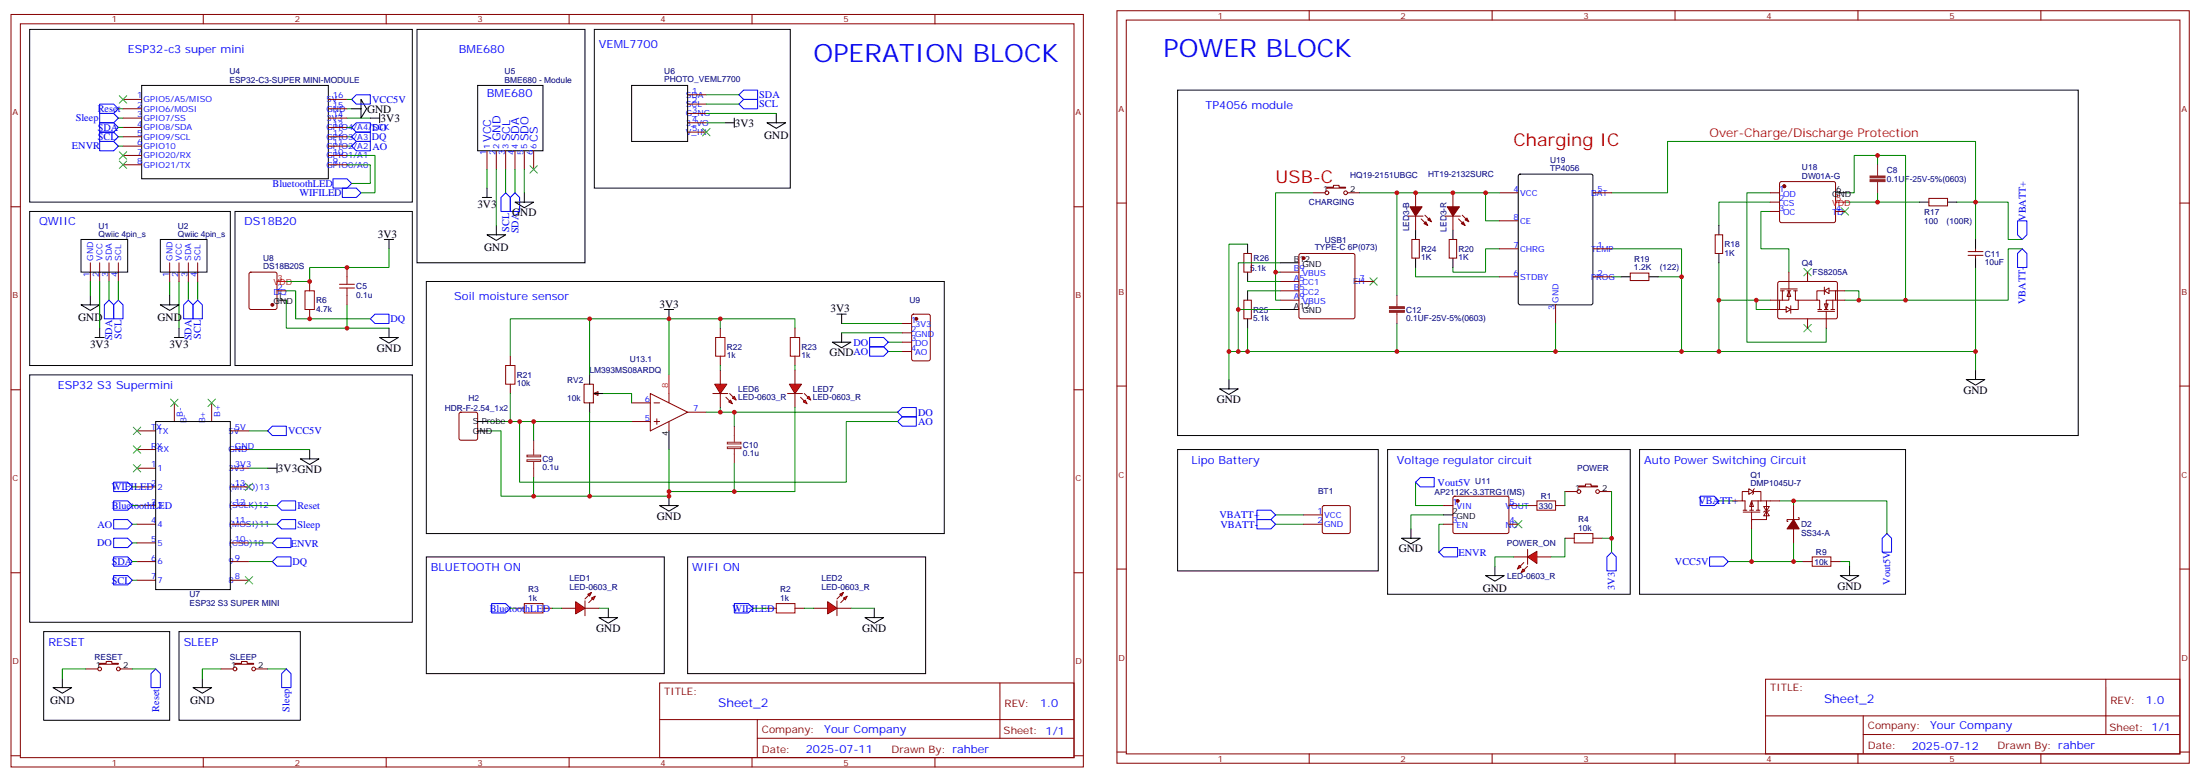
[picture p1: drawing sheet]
<svg xmlns="http://www.w3.org/2000/svg" width="832mm" height="294mm" viewBox="0 0 832 294" stroke-linecap="round" stroke-linejoin="round" font-family="sans-serif">
<g fill="none" stroke="#870000" stroke-width=".38">
<path d="M4.2 5.5h405.3v284.3h-405.3zM7.7 9h398.3v277.3h-398.3zM76.8 5.5v3.5M146 5.5v3.5M215.1 5.5v3.5M284.3 5.5v3.5M353.4 5.5v3.5M422.2 4.1h405.3v284.3h-405.3zM425.7 7.6h398.3v277.3h-398.3zM494.9 4.1v3.5M564 4.1v3.5M633.2 4.1v3.5"/>
<path d="M702.3 4.1v3.5M771.5 4.1v3.5M46.5 37.6h7.1M124.1 37.6h7.1M259.9 35.8h7.1M259.9 39.3h7.1M46.5 41.1h7.1M46.5 44.6h7.1M46.5 48.2h7.1M46.5 51.7h7.1M46.5 55.2h7.1M46.5 58.7h7.1"/>
<path d="M124.1 41.1h7.1M124.1 44.6h7.1M124.1 48.2h7.1M124.1 51.7h7.1M124.1 55.2h7.1M124.1 58.7h7.1M184.1 57v7M187.6 57v7M191.1 57v7M194.7 57v7M198.2 57v7M201.7 57v7"/>
<path d="M259.9 42.9h7.1M259.9 46.4h7.1M259.9 49.9h7.1M4.2 78.1h3.5M46.5 62.3h7.1M124.1 62.3h7.1M406 78.1h3.5M422.2 76.7h3.5M824 76.7h3.5M94.4 103l.4-.2h9.2l.5 .2 .2 .5v12.7l-.2 .5-.5 .2h-9.2l-.5-.2-.2-.5v-12.7zM104.7 109.9h3.5M117.1 106.4v3.5"/>
<path d="M117.1 116.9v3.6M131.2 101.1v3.5M131.2 111.7v3.5M192.9 134.6v3.5M4.2 147.3h3.5M192.9 145.2v3.5M238.8 152.2h7M238.8 159.3h7M245.8 148.7l14.1 7.1-14.1 7zM247.2 152.2h2.1M247.2 159.3h2.1M248.3 158.2v2.1"/>
<path d="M252.9 148.7v3.5M252.9 159.3v3.5M259.9 155.8h7.1M406 147.3h3.5M422.2 145.9h3.5M824 145.9h3.5M492.8 194.6h7M492.8 198.1h7M500 191.2l.5-.2h9.2l.5 .2 .2 .5v9.2l-.2 .5-.5 .2h-9.2l-.5-.2-.2-.5v-9.2zM4.2 216.4h3.5M406 216.4h3.5M422.2 215h3.5"/>
<path d="M824 215h3.5M249.3 258.1h156.7v28.2h-156.7zM378 258.1v20.9M667.4 256.6h156.6v28.3h-156.6zM796 256.7v20.8M249.4 271.9h156.4M286.3 279h119.5M286.3 271.9v14.1M667.4 270.5h156.5M704.3 277.5h119.6M704.3 270.5v14.1M4.2 285.6h3.5"/>
<path d="M76.8 286.3v3.5M146 286.3v3.5M215.1 286.3v3.5M284.3 286.3v3.5M353.4 286.3v3.5M406 285.6h3.5M422.2 284.2h3.5M494.9 284.9v3.5M564 284.9v3.5M633.2 284.9v3.5M702.3 284.9v3.5M771.5 284.9v3.5"/>
<path d="M824 284.2h3.5"/>
</g>
<g fill="none" stroke="#008700" stroke-width=".38">
<path d="M267 35.8h12.3M267 39.3h12.3M44.7 51.7h1.8M44.7 48.2h1.8M131.2 51.7h1.7M131.2 55.2h1.7M131.2 41.1h1.7M131.2 44.6h8.8M267 42.9h26.4M267 46.4h7M184.1 64v7.1M187.6 64v21.2"/>
<path d="M191.1 64v8.8M194.7 64v8.8M147 94v7.1h-29.9v5.3h-8.9M108.2 113.4v10.6h38.8M108.2 109.9h3.6v10.6h28.2M131.2 115.2v8.8M192.9 134.6v-14.1h60v21.1M184.1 159.3h54.7M192.9 148.7v10.6M201.7 159.3v7M184.1 162.8h5.3v24.7h63.5v-17.6M201.7 180.4v7.1"/>
<path d="M482.2 198.1h10.6M482.2 194.6h10.6"/>
</g>
<path d="M132.9 37.6l1.8-1.8h5.3v3.5h-5.3zM279.3 35.8l1.8-1.8h5.3v3.6h-5.3zM279.3 39.3l1.8-1.7h5.3v3.5h-5.3zM37.7 46.4h5.3l1.7 1.8-1.7 1.7h-5.3zM37.7 49.9h5.3l1.7 1.8-1.7 1.7h-5.3zM132.9 51.7l1.8-1.8h5.3v3.5h-5.3zM132.9 55.2l1.8-1.8h5.3v3.6h-5.3zM191.1 72.8l1.8 1.8v5.3h-3.5v-5.3zM194.7 72.8l1.7 1.8v5.3h-3.5v-5.3zM140 120.5l1.7-1.8h5.3v3.5h-5.3zM475.1 196.3h5.3l1.8 1.8-1.8 1.7h-5.3zM475.1 192.8h5.3l1.8 1.8-1.8 1.7h-5.3z" fill="none" stroke="#00f" stroke-width=".38"/>
<g fill="none" stroke="#000" stroke-width=".38">
<path d="M11.2 11.1h144.7v65.3h-144.7zM157.6 11.1h63.5v88.2h-63.5zM224.6 11.1h74.1v60h-74.1zM53.6 32.3h70.5v35.3h-70.5zM136.5 37.6l2.1 3.5-2.1 3.5zM180.6 32.3h24.6v24.7h-24.6zM238.8 32.3h21.1v21.1h-21.1zM132.9 41.1h3.6M140 44.6h3.5M143.5 42.9v3.5M274 46.4h3.6M277.6 44.6v3.6"/>
<path d="M289.9 46.4h7.1l-3.6 2.1zM293.4 42.9v3.5M88.8 79.9h67.1v58.2h-67.1zM182.3 74.6h3.5M184.1 71.1v3.5M145.3 90.5h3.5M147 90.5v3.5M184.1 88.7h7l-3.5 2.1zM187.6 85.2v3.5M104.7 113.4h3.5M161.1 106.4h195.8v95.2h-195.8zM251.1 116.9h3.5"/>
<path d="M252.9 116.9v3.6M143.5 127.5h7.1l-3.6 2.1zM147 124v3.5M252.9 162.8v7.1M445.1 169.9h75.9v45.8h-75.9zM249.3 191h7.1l-3.5 2.1zM252.9 187.5v3.5"/>
</g>
<path d="M265.6 48.5l2.8 2.8M268.4 48.5l-2.8 2.8M200.3 62.6l2.8 2.8M203.1 62.6l-2.8 2.8" fill="none" stroke="#3c3" stroke-width=".38"/>
<circle cx="102.9" cy="115.2" r=".53" fill="#870000" stroke="#870000" stroke-width=".38"/>
<path d="M104.7 106.4h3.5M252.9 141.6v7.1" fill="none" stroke="#f00" stroke-width=".38"/>
<path d="M115.3 109.9h3.5v7h-3.5zM128.3 107.4h5.7M128.3 108.8h5.7M131.2 104.6v2.8M131.2 108.8v2.9M191.1 138.1h3.6v7.1h-3.6z" fill="none" stroke="#a10000" stroke-width=".38"/>
<path d="M199.2 173.7h5.2v.7h-5.2zM199.2 172h5.2v.6h-5.2zM201.7 166.3v5.7M201.7 174.4v6" fill="none" stroke="#8c2424" stroke-width=".38"/>
<path d="M224.3 148.7l1.8-.7v1.4z" fill="#f0f0f0" stroke="#870000" stroke-width=".38"/>
<path d="M272.3 124v3.5M272.3 134.6v3.5M220.8 145.2h3.5v7h-3.5zM225 148.7h1.8" fill="none" stroke="#870000" stroke-width=".38"/>
<path d="M222.9 141.6v3.6M222.9 152.2v3.6M224.6 148.7h3.6" fill="none" stroke="#000" stroke-width=".38"/>
<path d="M222.9 120.5v21.1M252.9 120.5h19.4v3.5M222.9 155.8v31.7M228.2 148.7h10.6v3.5" fill="none" stroke="#008700" stroke-width=".38"/>
<path d="M270.5 127.5h3.5v7.1h-3.5z" fill="none" stroke="#a10000" stroke-width=".38"/>
<g fill="#f00" stroke="#870000" stroke-width=".38">
<path d="M270.2 145.2h4.5l-2.4 3.5z"/>
<path d="M269.5 148.7h5.6z"/>
</g>
<g fill="#870000" stroke="#870000" stroke-width=".38">
<path d="M275.8 148.7l1.4 1.4z"/>
<path d="M274.4 150.1l1.4 1.4z"/>
</g>
<g fill="#f00" stroke="#870000" stroke-width=".38">
<path d="M276.9 150.5l.7-.7 .7 1.4z"/>
<path d="M275.4 151.9l.8-.7 .7 1.4z"/>
</g>
<path d="M272.3 139.9v5.3M272.3 148.7v5.3" fill="none" stroke="#870000" stroke-width=".38"/>
<g fill="#f00" stroke="#870000" stroke-width=".38">
<path d="M298.4 145.2h4.6l-2.5 3.5z"/>
<path d="M297.7 148.7h5.6z"/>
</g>
<g fill="#870000" stroke="#870000" stroke-width=".38">
<path d="M304 148.7l1.4 1.4z"/>
<path d="M302.6 150.1l1.4 1.4z"/>
</g>
<g fill="#f00" stroke="#870000" stroke-width=".38">
<path d="M305.1 150.5l.7-.7 .7 1.4z"/>
<path d="M303.7 151.9l.7-.7 .7 1.4z"/>
</g>
<g fill="none" stroke="#870000" stroke-width=".38">
<path d="M344.8 118.9l.5-.2h5.6l.7 .4v16.5l-.4 .7h-5.9l-.7-.4v-16.5zM300.5 124v3.5M300.5 134.6v3.5M300.5 139.9v5.3M341.1 122.2h3.5M341.1 125.8h3.5M341.1 129.3h3.5M341.1 132.8h3.5M300.5 148.7v5.3M545.7 191h3.5M545.7 198.1h3.5M549.4 187.7l.5-.2 20 .1 .5 .6-.1 13-.6 .4-20.1-.1-.4-.6v-12.7z"/>
<path d="M570.4 191h3.5M570.4 198.1h3.5M678 191v5.3M678 199.8v5.3M679.7 195.6h.4v.7h-4.6v.7h.4M681.5 212.2h3.5M692.1 212.2h3.5"/>
</g>
<path d="M298.7 127.5h3.6v7.1h-3.6zM685 210.4h7.1v3.6h-7.1z" fill="none" stroke="#a10000" stroke-width=".38"/>
<g fill="none" stroke="#008700" stroke-width=".38">
<path d="M44.7 55.2h1.8M272.3 120.5h28.2v3.5M272.3 138.1v1.8M300.5 138.1v1.8M318.1 122.2h23M318.1 125.8h23M335.8 129.3h5.3M335.8 132.8h5.3M196.4 159.3v22.9h123.5v-22.9h19.4M267 155.8h10.6v5.2M272.3 154v1.8M277.6 155.8h61.7"/>
<path d="M300.5 154v31.7h-22.9M277.6 175.2v10.5h-24.7M535.1 182.2v8.8h10.6M545.7 198.1h-1.8v10.6M545.7 194.6h-12.4v5.2M649.7 189.3h5.3M662.1 199.8v12.4h15.9M672.7 189.3h5.3v1.7M653.3 212.2h8.8M678 205.1v7.1h3.5M695.6 212.2h3.5v1.8"/>
</g>
<path d="M274.9 167.1h5.2v.6h-5.2zM274.9 168.9h5.2v.6h-5.2zM277.6 161v6M277.6 169.5v5.7" fill="none" stroke="#8c2424" stroke-width=".38"/>
<path d="M37.7 53.4h5.3l1.7 1.8-1.7 1.8h-5.3zM328.7 127.5h5.3l1.8 1.8-1.8 1.8h-5.3zM328.7 131.1h5.3l1.8 1.7-1.8 1.8h-5.3zM339.3 155.8l1.8-1.8h5.3v3.5h-5.3zM339.3 159.3l1.8-1.8h5.3v3.5h-5.3zM535.1 182.2l1.8-1.8h5.2v3.6h-5.2zM642.7 187.5h5.3l1.7 1.8-1.7 1.7h-5.3zM543.9 208.7l1.8-1.8h5.3v3.5h-5.3zM609.2 208.7l1.7 1.7v5.3h-3.5v-5.3zM646.2 210.4h5.3l1.8 1.8-1.8 1.8h-5.3zM713.2 201.6l1.8 1.8v5.3h-3.5v-5.3z" fill="none" stroke="#00f" stroke-width=".38"/>
<path d="M316.4 118.7h3.5M318.1 118.7v3.5M314.6 129.3h7.1l-3.6 2.1zM318.1 125.8v3.5M524.5 169.9h91.7v54.6h-91.7zM619.8 169.9h100.5v54.6h-100.5zM533.3 199.8v3.6M545.7 194.6h3.5M529.8 203.4h7.1l-3.6 2.1zM695.6 217.5h7.1l-3.6 2.1zM699.1 214v3.5" fill="none" stroke="#000" stroke-width=".38"/>
<g fill="#870000" stroke="#870000" stroke-width=".38">
<path d="M678 196.3l2.1 3.5h-4.6z"/>
<circle cx="346.4" cy="120.5" r=".53"/>
<circle cx="551" cy="189.3" r=".53"/>
</g>
<path d="M572.5 196.7l2.8 2.8M575.3 196.7l-2.8 2.8" fill="none" stroke="#3c3" stroke-width=".38"/>
<path d="M662.1 189.3l.7 2.1h-1.4z" fill="#fff" stroke="#870000" stroke-width=".38"/>
<g fill="none" stroke="#870000" stroke-width=".38">
<path d="M729.1 75h7.1v2.8h-7.1zM648.3 88.7h2.9v7.1h-2.9zM743.9 96.5h5.7M743.9 95.1h5.7M746.8 94v1.1M746.8 96.5v1M693.8 109.9h3.6M65.9 152.2v7.1M80 152.2v7.1M173.7 156l.5-.2h5.6l.7 .4 .1 9.4-.5 .7h-5.9l-.6-.4-.1-9.4zM51.8 169.9h7M51.8 162.8h7"/>
<path d="M51.8 176.9h7M87.1 169.9h7M87.1 162.8h7M87.1 176.9h7M51.8 184h7M51.8 191h7M51.8 198.1h7M87.1 184h7M87.1 191h7M87.1 198.1h7M655 189.3h3.6M658.9 193.5h6.4"/>
<path d="M658.9 192.8h1.4M661 184.7l1.8 1-1.8 1.1zM661 185.7h-2.4v3.6h1v3.5M661.4 192.8h1.4M662.1 193.5v6.3M662.8 185.7h2.8v3.6M663.2 184.7l-.4 .3v1.4l-.4 .4M663.9 192.8h1.4M664.6 189.3v3.5M665.6 189.3h-3.5v3.5M665.6 189.3h7.1M666.7 191.4h2.1l-1.1 1.7z"/>
<path d="M667.7 193.1l1.1 1.8h-2.1zM667.7 189.3v7h-5.6M668.8 192.8l-.4 .3h-1.4l-.3 .4M51.8 205.1h7M51.8 212.2h7M51.8 219.3h7M87.1 205.1h7M87.1 212.2h7M87.1 219.3h7"/>
</g>
<g fill="none" stroke="#3c3" stroke-width=".38">
<path d="M45.1 57.3l2.8 2.8M47.9 57.3l-2.8 2.8M45.1 60.9l2.8 2.8M47.9 60.9l-2.8 2.8M696 78.5l2.8 2.8M698.8 78.5l-2.8 2.8M681.8 101.4l2.9 2.8M684.7 101.4l-2.9 2.8M681.8 122.6l2.9 2.8M684.7 122.6l-2.9 2.8M64.5 150.8l2.8 2.8M67.3 150.8l-2.8 2.8"/>
<path d="M78.6 150.8l2.8 2.8M81.4 150.8l-2.8 2.8M50.4 175.5l2.8 2.8M50.4 161.4l2.8 2.8M50.4 168.5l2.8 2.8M53.2 175.5l-2.8 2.8M53.2 161.4l-2.8 2.8M53.2 168.5l-2.8 2.8M92.7 182.6l2.8 2.8M95.5 182.6l-2.8 2.8M92.7 217.8l2.8 2.9M95.5 217.8l-2.8 2.9"/>
</g>
<path d="M132.9 48.2l1.8-1.8h5.3v3.5h-5.3zM762.6 95.8l1.8-1.8 1.8 1.8v5.3h-3.6zM762.6 83.4h3.6v5.3l-1.8 1.8-1.8-1.8zM101.2 162.8l1.7-1.8h5.3v3.6h-5.3zM43 196.3h5.3l1.7 1.8-1.7 1.7h-5.3zM43 210.4h5.3l1.7 1.8-1.7 1.8h-5.3zM43 217.5h5.3l1.7 1.8-1.7 1.7h-5.3zM43 203.4h5.3l1.7 1.7-1.7 1.8h-5.3zM102.9 212.2l1.8-1.8h5.3v3.6h-5.3zM102.9 205.1l1.8-1.7h5.3v3.5h-5.3z" fill="none" stroke="#00f" stroke-width=".38"/>
<g fill="none" stroke="#008700" stroke-width=".38">
<path d="M131.2 48.2h1.7M709.7 58.7v3.6M198.2 64v8.8M609.2 72.8h21.1v-19.4h116.5v37.1M669.1 72.8h-8.8v56.5h30v-5.3M669.1 79.9h-3.5v14.1h10.6v8.8M669.1 76.4h-19.4v8.8M697.4 72.8h3.5v-14.1h19.4v54.7M697.4 76.4h28.2M709.7 72.8v3.6M739.7 76.4h19.4v14.1h5.3M471.6 92.3h-7.1v51.1"/>
<path d="M609.2 94h26.4v38.8h14.1v-33.5M764.4 94h-5.3v19.4h-61.7M649.7 113.4h19.4M663.9 113.4v3.5h5.2M697.4 109.9h5.3v3.5M746.8 101.1v31.7M464.5 132.8h123.5M649.7 132.8h97.1v7.1M94.1 162.8h7.1M94.1 176.9h7.1M94.1 169.9h23M50 198.1h1.8"/>
<path d="M50 212.2h1.8M50 219.3h1.8M50 205.1h1.8M94.1 212.2h8.8M94.1 205.1h8.8"/>
</g>
<g fill="none" stroke="#000" stroke-width=".38">
<path d="M445.1 34h340.5v130.6h-340.5zM194.7 76.4h7l-3.5 2.1zM198.2 72.8v3.6M725.6 76.4h3.5M736.2 76.4h3.5M649.7 85.2v3.5M649.7 95.8v3.5M746.8 90.5v3.5M746.8 97.5v3.6M746.8 139.9v3.5M11.2 141.6h144.7v93.5h-144.7zM58.8 159.3h28.3v63.5h-28.3z"/>
<path d="M180.6 159.3h3.5M461 146.9h7.1l-3.6 2.1zM464.5 143.4v3.5M743.2 143.4h7.1l-3.5 2.1zM101.2 176.9h3.5M104.7 175.2v3.5M113.5 173.4h7.1l-3.5 2.1zM117.1 169.9v3.5M180.6 162.8h3.5"/>
</g>
<path d="M709.7 62.3v4.2M709.7 68.6v4.2" fill="none" stroke="#8c2424" stroke-width=".38"/>
<g fill="#8c2424" stroke="#8c2424" stroke-width=".38">
<path d="M706.9 67.9h5.6v.7h-5.6z"/>
<path d="M706.9 66.5h5.6v.7h-5.6z"/>
</g>
<g fill="#fff" stroke="#870000" stroke-width=".38">
<path d="M689.6 114.8h1.4l-.7 2.1z"/>
<path d="M689.6 109.9l1.8-1.1v2.1z"/>
</g>
<path d="M687.1 117.7h6.4M687.1 116.9h1.5M689.6 109.9h-2.8v3.5h1v3.5M689.6 108.5v2.8M689.6 116.9h1.4M690.3 117.7v6.3M691.4 109.9h2.4v3.5h-3.5v3.5M692.1 116.9h1.4M692.8 113.4v3.5M693.8 113.4h3.6M683.3 120.5v3.5" fill="none" stroke="#870000" stroke-width=".38"/>
<g fill="#fff" stroke="#870000" stroke-width=".38">
<path d="M676.2 109.9l.7 2.1h-1.4z"/>
<path d="M675.1 115.9l1.8 1-1.8 1.1z"/>
</g>
<g fill="none" stroke="#870000" stroke-width=".38">
<path d="M535.1 72.8v5.3M549.2 72.8v5.3M566.8 72.8h7.1M602.1 72.8h7.1M669.1 72.8h3.6M669.1 76.4h3.6M669.1 79.9h3.6M672.9 68.8l.5-.2h19.7l.5 .2 .2 .5v14.4l-.7 .4h-20l-.4-.7v-14.1zM693.8 79.9h3.6M34.1 99.3v7.1M37.7 99.3v7.1M41.2 99.3v7.1"/>
<path d="M44.7 99.3v7.1M470.2 95.8h2.8v7h-2.8zM491.2 96l.5-.2h19.8l.5 .2 .2 .5v23.3l-.3 .5-.4 .2h-19.8l-.5-.3-.2-.4v-23.3zM532.3 81.7h5.6M533.7 90.5h2.8v7h-2.8zM535.1 81.7v5.3M537.2 82.7l2.5 2.5M538.6 81.3l2.5 2.5M546.4 81.7h5.6M547.8 90.5h2.8v7h-2.8zM549.2 81.7v5.3M551.3 82.7l2.5 2.5"/>
<path d="M552.7 81.3l2.5 2.5M566.8 94h7.1M566.8 83.4h7.1M602.1 94h7.1M470.2 113.4h2.8v7.1h-2.8zM483.9 109.9h7.1M483.9 113.4h7.1M483.9 106.4h7.1M483.9 102.8h7.1M512.2 106.4h7M566.8 104.6h7.1M588 115.2v7"/>
<path d="M602.1 104.6h7.1M616.2 103.2h7.1v2.8h-7.1zM669.1 113.4h3.6M669.1 116.9h3.6M672.2 106.6l.5-.2h21.4l.4 .7v12.9l-.7 .5-21.4-.1-.4-.6v-12.7zM673 109.2h6.4M673 109.9h1.4M673.7 109.9v3.5M675.5 109.9h1.4M676.2 109.9v3.5h-3.5v3.5h2.4M676.2 102.8v6.4M676.9 115.5v2.9"/>
<path d="M678 109.9h1.4M678.7 109.9v3.5h1v3.5h-2.8M679.7 113.4h7.1M683.3 102.8v3.6"/>
</g>
<g fill="#870000" stroke="#870000" stroke-width=".38">
<path d="M539 83.8l.7 1.4-1.4-.7z"/>
<path d="M540.4 82.4l.7 1.4-1.4-.7z"/>
<path d="M533 78.1h4.6l-2.5 3.6z"/>
<path d="M553.1 83.8l.7 1.4-1.4-.7z"/>
<path d="M553.8 83.1l.7-.7 .7 1.4z"/>
<path d="M547.1 78.1h4.6l-2.5 3.6z"/>
<circle cx="674.4" cy="70.4" r=".53"/>
<circle cx="492.8" cy="97.5" r=".53"/>
</g>
<path d="M693.8 76.4h3.6" fill="none" stroke="#f00" stroke-width=".38"/>
<g fill="none" stroke="#000" stroke-width=".38">
<path d="M11.2 79.9h75.9v58.2h-75.9zM574.1 66l.5-.2h26.8l.7 .4v48.3l-.4 .6-27.1 .1-.6-.5-.1-48.2zM693.8 72.8h3.6M30.6 90.5h17.7v12.3h-17.7zM471.6 92.3v3.5M483.9 99.3h7.1M535.1 87v3.5M535.1 97.5v3.6M549.2 87v3.5M549.2 97.5v3.6M30.6 115.2h7.1l-3.6 2.1zM34.1 111.7v3.5"/>
<path d="M471.6 102.8v3.6M471.6 109.9v3.5M483.9 116.9h7.1M612.7 104.6h3.5M623.3 104.6h3.5M35.9 127.5h3.5M37.7 124v3.5M471.6 120.5v3.5"/>
</g>
<g fill="none" stroke="#008700" stroke-width=".38">
<path d="M131.2 37.6h1.7M528 72.8v38.9M561.6 72.8v10.6h5.2M483.9 99.3h-15.8v17.6M566.8 94h-5.2v8.8h-12.4v-1.7M34.1 106.4v5.3M37.7 106.4v17.6M41.2 106.4v7M44.7 106.4v7M471.6 106.4h12.3M471.6 109.9h12.3M482.2 102.8h1.7"/>
<path d="M483.9 116.9h-15.8v15.9M535.1 101.1v3.5h31.7M609.2 104.6h3.5M626.8 104.6h8.8M471.6 124v8.8M528 122.2v10.6M588 122.2v10.6h47.6M678 189.3h35.2v12.3"/>
</g>
<path d="M528 111.7v4.2M528 118v4.2" fill="none" stroke="#8c2424" stroke-width=".38"/>
<g fill="#8c2424" stroke="#8c2424" stroke-width=".38">
<path d="M525.2 117.3h5.7v.7h-5.7z"/>
<path d="M525.2 115.9h5.7v.7h-5.7z"/>
</g>
<path d="M517.8 105l2.8 2.8M520.6 105l-2.8 2.8" fill="none" stroke="#3c3" stroke-width=".38"/>
<path d="M41.2 113.4l1.8 1.8v5.3h-3.6v-5.3zM44.7 113.4l1.8 1.8v5.3h-3.5v-5.3z" fill="none" stroke="#00f" stroke-width=".38"/>
<g fill="#f00" stroke="#870000" stroke-width=".38">
<path d="M577.4 210.4l3.6-2.1v4.6z"/>
<path d="M577.4 207.6v5.7z"/>
</g>
<g fill="#870000" stroke="#870000" stroke-width=".38">
<path d="M576 215.4l1.4-1.4z"/>
<path d="M576 212.5l-1.4 1.5z"/>
</g>
<g fill="#f00" stroke="#870000" stroke-width=".38">
<path d="M575.7 215l.7 .7-1.4 .7z"/>
<path d="M574.3 213.6l.7 .7-1.5 .7z"/>
</g>
<path d="M577.4 191h3.6M588 191h3.5M572.1 210.4h5.3M581 210.4h5.2" fill="none" stroke="#870000" stroke-width=".38"/>
<path d="M581 189.3h7v3.5h-7z" fill="none" stroke="#a10000" stroke-width=".38"/>
<path d="M573.9 191h3.5" fill="none" stroke="#008700" stroke-width=".38"/>
<path d="M161.1 210.4h90v44.1h-90zM259.9 210.4h90v44.1h-90z" fill="none" stroke="#000" stroke-width=".38"/>
<g fill="#f00" stroke="#870000" stroke-width=".38">
<path d="M217.6 227.4l3.5 2.4-3.5 2.2z"/>
<path d="M221.1 227v5.7z"/>
</g>
<g fill="#870000" stroke="#870000" stroke-width=".38">
<path d="M221.1 226.3l1.4-1.4z"/>
<path d="M222.5 227.7l1.4-1.4z"/>
</g>
<g fill="#f00" stroke="#870000" stroke-width=".38">
<path d="M222.2 224.5l1.4-.7-.7 1.4z"/>
<path d="M223.6 226l1.4-.8-.7 1.5z"/>
</g>
<path d="M212.3 229.8h5.3M221.1 229.8h5.3" fill="none" stroke="#870000" stroke-width=".38"/>
<g fill="#f00" stroke="#870000" stroke-width=".38">
<path d="M312.8 227.4l3.6 2.4-3.6 2.2z"/>
<path d="M316.4 227v5.7z"/>
</g>
<g fill="#870000" stroke="#870000" stroke-width=".38">
<path d="M316.4 226.3l1.4-1.4z"/>
<path d="M317.8 227.7l1.4-1.4z"/>
</g>
<g fill="#f00" stroke="#870000" stroke-width=".38">
<path d="M317.4 224.5l1.4-.7-.7 1.4z"/>
<path d="M318.8 226l1.5-.8-.8 1.5z"/>
</g>
<g fill="none" stroke="#870000" stroke-width=".38">
<path d="M496.3 72.8h4.6M501.6 70.7h2.4v-.7h2.2v.7h2.4v.4h-7zM509.3 72.8h4.6M64.1 99.3v7.1M67.7 99.3v7.1M71.2 99.3v7.1M74.7 99.3v7.1M591.5 185.7h4.6M596.8 183.6h2.5v-.7h2.1v.7h2.5v.4h-7.1zM604.6 185.7h4.6M591.5 203.4h3.6M602.1 203.4h3.5"/>
<path d="M194.7 229.8h3.5M205.2 229.8h3.6M289.9 229.8h3.5M300.5 229.8h3.5M307.6 229.8h5.2M316.4 229.8h5.3M32.4 252.8h4.6M37.7 250.6h2.4v-.7h2.2v.7h2.4v.4h-7zM45.4 252.8h4.6M83.5 252.8h4.6M88.8 250.6h2.5v-.7h2.1v.7h2.5v.4h-7.1zM96.6 252.8h4.6"/>
<circle cx="501.6" cy="72.8" r=".71"/>
<circle cx="508.6" cy="72.8" r=".71"/>
<circle cx="596.8" cy="185.7" r=".71"/>
<circle cx="603.9" cy="185.7" r=".71"/>
<circle cx="37.7" cy="252.8" r=".71"/>
<circle cx="44.7" cy="252.8" r=".71"/>
<circle cx="88.8" cy="252.8" r=".71"/>
<circle cx="95.9" cy="252.8" r=".71"/>
</g>
<g fill="none" stroke="#000" stroke-width=".38">
<path d="M60.6 90.5h17.6v12.3h-17.6zM60.6 115.2h7.1l-3.6 2.1zM64.1 111.7v3.5M65.9 127.5h3.5M67.7 124v3.5M561.6 217.5h7l-3.5 2.1zM565.1 214v3.5M16.5 238.7h47.6v33.5h-47.6zM67.7 238.7h45.8v33.5h-45.8zM226.4 233.4h7.1l-3.6 2.1zM229.9 229.8v3.6M327 233.4h7l-3.5 2.1z"/>
<path d="M330.5 229.8v3.6M20 259.8h7.1l-3.5 2.1zM23.6 256.3v3.5M73 259.8h7l-3.5 2.1zM76.5 256.3v3.5"/>
</g>
<path d="M595.1 201.6h7v3.5h-7zM198.2 228.1h7v3.5h-7zM293.4 228.1h7.1v3.5h-7.1z" fill="none" stroke="#a10000" stroke-width=".38"/>
<g fill="none" stroke="#008700" stroke-width=".38">
<path d="M44.7 41.1h1.8M44.7 44.6h1.8M131.2 58.7h10.5v14.1h-5.2M131.2 62.3h8.8v7h-7.1M496.3 72.8h-14.1v40.6h1.7M513.9 72.8h52.9M64.1 106.4v5.3M67.7 106.4v17.6M71.2 106.4v7M74.7 106.4v7M50 184h1.8M50 191h1.8"/>
<path d="M94.1 191h10.6M94.1 198.1h10.6M591.5 185.7v5.3M609.2 185.7v23M572.1 210.4h-7v3.6M591.5 203.4v7h-5.3M605.6 203.4h3.6M192.9 229.8h1.8M208.8 229.8h3.5M226.4 229.8h3.5M284.6 229.8h5.3M304 229.8h3.6"/>
<path d="M321.7 229.8h8.8M32.4 252.8h-8.8v3.5M50 252.8h8.8M83.5 252.8h-7v3.5M101.2 252.8h7"/>
</g>
<g fill="none" stroke="#00f" stroke-width=".38">
<path d="M37.7 39.3h5.3l1.7 1.8-1.7 1.8h-5.3zM37.7 42.9h5.3l1.7 1.7-1.7 1.8h-5.3zM125.9 67.6h5.3l1.7 1.7-1.7 1.8h-5.3zM129.4 71.1h5.3l1.8 1.7-1.8 1.8h-5.3zM71.2 113.4l1.8 1.8v5.3h-3.6v-5.3zM74.7 113.4l1.8 1.8v5.3h-3.5v-5.3zM43 182.2h5.3l1.7 1.8-1.7 1.7h-5.3zM43 189.3h5.3l1.7 1.7-1.7 1.8h-5.3zM104.7 198.1l1.8-1.8h5.3v3.5h-5.3zM104.7 191l1.8-1.7h5.3v3.5h-5.3zM185.8 228.1h5.3l1.8 1.7-1.8 1.8h-5.3zM277.6 228.1h5.3l1.7 1.7-1.7 1.8h-5.3z"/>
<path d="M58.8 252.8l1.8 1.7v5.3h-3.5v-5.3zM108.2 252.8l1.8 1.7v5.3h-3.5v-5.3z"/>
</g>
<path d="M45.1 36.2l2.8 2.8M47.9 36.2l-2.8 2.8" fill="none" stroke="#3c3" stroke-width=".38"/>
<g fill="#c00">
<circle cx="117.1" cy="120.5" r=".88"/>
<circle cx="117.1" cy="106.4" r=".88"/>
<circle cx="131.2" cy="101.1" r=".88"/>
<circle cx="131.2" cy="124" r=".88"/>
<circle cx="252.9" cy="187.5" r=".88"/>
<circle cx="201.7" cy="159.3" r=".88"/>
<circle cx="201.7" cy="187.5" r=".88"/>
<circle cx="192.9" cy="159.3" r=".88"/>
<circle cx="222.9" cy="187.5" r=".88"/>
<circle cx="222.9" cy="120.5" r=".88"/>
<circle cx="252.9" cy="120.5" r=".88"/>
<circle cx="272.3" cy="120.5" r=".88"/>
<circle cx="252.9" cy="185.7" r=".88"/>
<circle cx="272.3" cy="155.8" r=".88"/>
<circle cx="277.6" cy="155.8" r=".88"/>
<circle cx="277.6" cy="185.7" r=".88"/>
<circle cx="196.4" cy="159.3" r=".88"/>
<circle cx="662.1" cy="212.2" r=".88"/>
<circle cx="678" cy="212.2" r=".88"/>
<circle cx="746.8" cy="76.4" r=".88"/>
<circle cx="702.7" cy="113.4" r=".88"/>
<circle cx="720.3" cy="113.4" r=".88"/>
<circle cx="709.7" cy="58.7" r=".88"/>
<circle cx="663.9" cy="113.4" r=".88"/>
<circle cx="649.7" cy="113.4" r=".88"/>
<circle cx="649.7" cy="132.8" r=".88"/>
<circle cx="709.7" cy="76.4" r=".88"/>
<circle cx="746.8" cy="132.8" r=".88"/>
<circle cx="464.5" cy="132.8" r=".88"/>
<circle cx="471.6" cy="132.8" r=".88"/>
<circle cx="635.6" cy="104.6" r=".88"/>
<circle cx="635.6" cy="132.8" r=".88"/>
<circle cx="588" cy="132.8" r=".88"/>
<circle cx="528" cy="132.8" r=".88"/>
<circle cx="468.1" cy="132.8" r=".88"/>
<circle cx="468.1" cy="116.9" r=".88"/>
<circle cx="678" cy="189.3" r=".88"/>
<circle cx="549.2" cy="72.8" r=".88"/>
<circle cx="535.1" cy="72.8" r=".88"/>
<circle cx="482.2" cy="102.8" r=".88"/>
<circle cx="528" cy="72.8" r=".88"/>
<circle cx="561.6" cy="72.8" r=".88"/>
<circle cx="609.2" cy="203.4" r=".88"/>
</g>
<g font-size="9.5" fill="#00f">
<text x="307.6" y="23.5">OPERATION BLOCK</text>
<text x="439.8" y="21.7">POWER BLOCK</text>
</g>
<g font-size="6.7" fill="#f00">
<text x="572.1" y="55.2">Charging IC</text>
<text x="482.2" y="69.3">USB-C</text>
</g>
<text font-size="4.6" fill="#f00" x="646.2" y="51.7">Over-Charge/Discharge Protection</text>
<g font-size="4.6" fill="#00f">
<text x="271.4" y="267.1">Sheet_2</text>
<text x="689.5" y="265.7">Sheet_2</text>
</g>
<g font-size="4.2" fill="#00f">
<text x="48.3" y="19.9">ESP32-c3 super mini</text>
<text x="173.5" y="19.9">BME680</text>
<text x="226.4" y="18.2">VEML7700</text>
<text x="184.1" y="36.5">BME680</text>
<text x="455.7" y="41.1">TP4056 module</text>
<text x="185.7" y="53.7" transform="rotate(-90 185.7 53.7)">VCC</text>
<text x="189.2" y="53.4" transform="rotate(-90 189.2 53.4)">GND</text>
<text x="192.9" y="53.4" transform="rotate(-90 192.9 53.4)">SCL</text>
<text x="196.3" y="53.4" transform="rotate(-90 196.3 53.4)">SDA</text>
<text x="199.8" y="53.4" transform="rotate(-90 199.8 53.4)">SDO</text>
<text x="203.3" y="53.7" transform="rotate(-90 203.3 53.7)">CS</text>
<text x="14.7" y="85.2">QWIIC</text>
<text x="92.4" y="85.2">DS18B20</text>
<text x="171.7" y="113.4">Soil moisture sensor</text>
<text x="21.8" y="146.9">ESP32 S3 Supermini</text>
<text x="450.4" y="175.2">Lipo Battery</text>
<text x="528" y="175.2">Voltage regulator circuit</text>
<text x="621.5" y="175.2">Auto Power Switching Circuit</text>
<text x="162.9" y="215.7">BLUETOOTH ON</text>
<text x="261.7" y="215.7">WIFI ON</text>
<text x="18.3" y="243.9">RESET</text>
<text x="69.4" y="243.9">SLEEP</text>
<text x="393.1" y="267.3">1.0</text>
<text x="811.2" y="265.9">1.0</text>
<text x="729.6" y="275.5">Your Company</text>
<text x="311.5" y="276.9">Your Company</text>
<text x="304.6" y="284.7">2025-07-11</text>
<text x="722.6" y="283.3">2025-07-12</text>
</g>
<g font-size="4.2">
<text x="138.7" y="42.5">GND</text>
<text x="143.9" y="46">3V3</text>
<text x="277.7" y="47.9">3V3</text>
<text x="288.9" y="52.5">GND</text>
<text x="180.4" y="78.6">3V3</text>
<text x="193.6" y="81.7">GND</text>
<text x="142.8" y="89.8">3V3</text>
<text x="183" y="94.8">GND</text>
<text x="249.3" y="116.2">3V3</text>
<text x="313.9" y="118">3V3</text>
<text x="29.6" y="121.3">GND</text>
<text x="59.5" y="121.3">GND</text>
<text x="34" y="131.5">3V3</text>
<text x="64" y="131.5">3V3</text>
<text x="142.5" y="132.8">GND</text>
<text x="313.5" y="134.6">GNDAO</text>
<text x="742.2" y="148.7">GND</text>
<text x="460" y="152.2">GND</text>
<text x="105.1" y="178.3">3V3GND</text>
<text x="248.3" y="196.3">GND</text>
<text x="528.7" y="208.7">GND</text>
<text x="560.5" y="223.5">GND</text>
<text x="694.5" y="222.8">GND</text>
<text x="225.4" y="238.7">GND</text>
<text x="325.9" y="238.7">GND</text>
<text x="19" y="265.9">GND</text>
<text x="71.9" y="265.9">GND</text>
</g>
<g font-size="3.9" fill="#00f">
<text x="140.7" y="38.8">VCC5V</text>
<text x="287" y="37.1">SDA</text>
<text x="287" y="40.6">SCL</text>
<text x="28.6" y="45.8">Sleep</text>
<text x="37" y="42.3">Reset</text>
<text x="37" y="49.4">SDA</text>
<text x="37" y="53">SCL</text>
<text x="140.6" y="53">DQ</text>
<text x="140.7" y="49.4">DO</text>
<text x="27.2" y="56.5">ENVR</text>
<text x="140.8" y="56.6">AO</text>
<text x="103" y="70.5">BluetoothLED</text>
<text x="113.2" y="74.1">WIFILED</text>
<text x="765.7" y="83.4" transform="rotate(-90 765.7 83.4)">VBATT+</text>
<text x="192.4" y="87.5" transform="rotate(-90 192.4 87.5)">SCL</text>
<text x="195.9" y="88.1" transform="rotate(-90 195.9 88.1)">SDA</text>
<text x="765.6" y="114.9" transform="rotate(-90 765.6 114.9)">VBATT-</text>
<text x="147.6" y="121.8">DQ</text>
<text x="42.5" y="128.6" transform="rotate(-90 42.5 128.6)">SDA</text>
<text x="46" y="128" transform="rotate(-90 46 128)">SCL</text>
<text x="72.4" y="128.6" transform="rotate(-90 72.4 128.6)">SDA</text>
<text x="76" y="128" transform="rotate(-90 76 128)">SCL</text>
<text x="322.6" y="130.6">DO</text>
<text x="347.1" y="157">DO</text>
<text x="347.1" y="160.5">AO</text>
<text x="108.9" y="164.1">VCC5V</text>
<text x="42.3" y="185.2">WIFILED</text>
<text x="543.4" y="183.5">Vout5V</text>
<text x="642" y="190.5">VBATT+</text>
<text x="42.3" y="192.3">BluetoothLED</text>
<text x="112.4" y="192.3">Reset</text>
<text x="461" y="195.9">VBATT+</text>
<text x="36.8" y="199.4">AO</text>
<text x="112.5" y="199.5">Sleep</text>
<text x="461.4" y="199.4">VBATT-</text>
<text x="36.7" y="206.5">DO</text>
<text x="109.9" y="206.5">ENVR</text>
<text x="42.3" y="213.5">SDA</text>
<text x="110.6" y="213.5">DQ</text>
<text x="551.4" y="210">ENVR</text>
<text x="633.1" y="213.5">VCC5V</text>
<text x="42.3" y="220.5">SCL</text>
<text x="714.5" y="221" transform="rotate(-90 714.5 221)">Vout5V</text>
<text x="610.4" y="222.9" transform="rotate(-90 610.4 222.9)">3V3</text>
<text x="185.1" y="231.1">BluetoothLED</text>
<text x="276.9" y="231.1">WIFILED</text>
<text x="60.1" y="268.9" transform="rotate(-90 60.1 268.9)">Reset</text>
<text x="109.4" y="268.9" transform="rotate(-90 109.4 268.9)">Sleep</text>
</g>
<g font-size="3.9" fill="#800">
<text x="251.1" y="262.6">TITLE:</text>
<text x="669.1" y="261.2">TITLE:</text>
<text x="379.7" y="267.3">REV:</text>
<text x="797.8" y="265.9">REV:</text>
<text x="706.1" y="275.4">Company:</text>
<text x="288" y="276.8">Company:</text>
<text x="379.4" y="277.5">Sheet: 1/1</text>
<text x="797.4" y="276">Sheet: 1/1</text>
<text x="288" y="284.5">Date:</text>
<text x="337.1" y="284.6">Drawn By: rahber</text>
<text x="706.1" y="283.1">Date:</text>
<text x="755.1" y="283.2">Drawn By: rahber</text>
</g>
<g font-size="3.2" fill="#800">
<text x="42.3" y="8.5">1</text>
<text x="111.4" y="8.5">2</text>
<text x="180.6" y="8.5">3</text>
<text x="249.7" y="8.5">4</text>
<text x="318.8" y="8.5">5</text>
<text x="460.3" y="7.1">1</text>
<text x="529.4" y="7.1">2</text>
<text x="598.6" y="7.1">3</text>
<text x="667.7" y="7.1">4</text>
<text x="736.9" y="7.1">5</text>
<text x="4.7" y="43.6">A</text>
<text x="406.5" y="43.6">A</text>
<text x="422.7" y="42.2">A</text>
<text x="824.5" y="42.2">A</text>
<text x="4.7" y="112.7">B</text>
<text x="406.5" y="112.7">B</text>
<text x="422.7" y="111.3">B</text>
<text x="824.5" y="111.3">B</text>
<text x="4.7" y="181.9">C</text>
<text x="406.5" y="181.9">C</text>
<text x="422.7" y="180.4">C</text>
<text x="824.5" y="180.4">C</text>
<text x="4.7" y="251">D</text>
<text x="406.5" y="251">D</text>
<text x="422.7" y="249.6">D</text>
<text x="824.5" y="249.6">D</text>
<text x="460.3" y="287.9">1</text>
<text x="529.4" y="287.9">2</text>
<text x="598.6" y="287.9">3</text>
<text x="667.7" y="287.9">4</text>
<text x="736.9" y="287.9">5</text>
<text x="42.3" y="289.3">1</text>
<text x="111.4" y="289.3">2</text>
<text x="180.6" y="289.3">3</text>
<text x="249.7" y="289.3">4</text>
<text x="318.8" y="289.3">5</text>
</g>
<g font-size="3.2" fill="#000080">
<text x="86.7" y="28.1">U4</text>
<text x="190.8" y="28">U5</text>
<text x="251.1" y="28">U6</text>
<text x="86.7" y="31.2">ESP32-C3-SUPER MINI-MODULE</text>
<text x="190.8" y="31.2">BME680 - Module</text>
<text x="251.1" y="31.2">PHOTO_VEML7700</text>
<text x="585.9" y="64.7">TP4056</text>
<text x="585.9" y="61.6">U19</text>
<text x="681.2" y="64.3">U18</text>
<text x="713.2" y="65.3">C8</text>
<text x="510.4" y="67.4">HQ19-2151UBGC</text>
<text x="539.8" y="66.9">HT19-2132SURC</text>
<text x="681.2" y="67.6">DW01A-G</text>
<text x="713.2" y="68.8">0.1UF-25V-5%(0603)</text>
<text x="494.8" y="77.5">CHARGING</text>
<text x="727.4" y="81.1">R17</text>
<text x="37.3" y="89.4">Qwiic 4pin_s</text>
<text x="37.3" y="86.4">U1</text>
<text x="67.3" y="89.4">Qwiic 4pin_s</text>
<text x="67.3" y="86.4">U2</text>
<text x="532.7" y="87.4" transform="rotate(-90 532.7 87.4)">LED3-B</text>
<text x="546.8" y="87.5" transform="rotate(-90 546.8 87.5)">LED3-R</text>
<text x="727.4" y="84.7">100</text>
<text x="735.8" y="84.7">(100R)</text>
<text x="497" y="94.6">TYPE-C 6P(073)</text>
<text x="500.8" y="91.6">USB1</text>
<text x="537.2" y="95.1">R24</text>
<text x="551.3" y="95.1">R20</text>
<text x="651.9" y="93.4">R18</text>
<text x="99.4" y="101.8">DS18B20S</text>
<text x="99.4" y="98.6">U8</text>
<text x="473.9" y="98.7">R26</text>
<text x="537.2" y="98.3">1K</text>
<text x="551.3" y="98.3">1K</text>
<text x="617.7" y="99">R19</text>
<text x="651.9" y="96.6">1K</text>
<text x="681.1" y="100.4">Q4</text>
<text x="750.3" y="100.1">10uF</text>
<text x="750.3" y="96.9">C11</text>
<text x="472.5" y="102.2">5.1k</text>
<text x="617.7" y="102.1">1.2K</text>
<text x="627.4" y="102.1">(122)</text>
<text x="685.2" y="104">FS8205A</text>
<text x="134.7" y="112.4">0.1u</text>
<text x="134.7" y="109.3">C5</text>
<text x="119.5" y="117.7">4.7k</text>
<text x="119.5" y="114.6">R6</text>
<text x="343.8" y="114.4">U9</text>
<text x="473.7" y="118.1">R25</text>
<text x="531.6" y="118.1">C12</text>
<text x="473.7" y="121.3">5.1k</text>
<text x="531.6" y="121.2">0.1UF-25V-5%(0603)</text>
<text x="238.1" y="136.8">U13.1</text>
<text x="274.7" y="135.3">1k</text>
<text x="274.7" y="132.3">R22</text>
<text x="303" y="135.4">1k</text>
<text x="303" y="132.2">R23</text>
<text x="195.4" y="142.8">R21</text>
<text x="222.9" y="141.1">LM393MS08ARDQ</text>
<text x="195.4" y="146">10k</text>
<text x="214.4" y="144.5">RV2</text>
<text x="279" y="148.1">LED6</text>
<text x="307.2" y="148.1">LED7</text>
<text x="168.1" y="155.1">HDR-F-2.54_1x2</text>
<text x="177" y="151.6">H2</text>
<text x="214.4" y="151.6">10k</text>
<text x="279" y="151.3">LED-0603_R</text>
<text x="307.2" y="151.3">LED-0603_R</text>
<text x="280.8" y="172.4">0.1u</text>
<text x="280.8" y="169.3">C10</text>
<text x="205.1" y="177.7">0.1u</text>
<text x="205.1" y="174.5">C9</text>
<text x="596.1" y="178">POWER</text>
<text x="557.7" y="183">U11</text>
<text x="661.7" y="183.6">DMP1045U-7</text>
<text x="661.7" y="180.4">Q1</text>
<text x="498.2" y="186.8">BT1</text>
<text x="542.2" y="186.9">AP2112K-3.3TRG1(MS)</text>
<text x="582.4" y="188.7">R1</text>
<text x="581.7" y="192.2">330</text>
<text x="596.5" y="197.4">R4</text>
<text x="596.5" y="200.6">10k</text>
<text x="680.8" y="202.4">SS34-A</text>
<text x="680.8" y="199.2">D2</text>
<text x="569.6" y="206.3">POWER_ON</text>
<text x="686.4" y="209.8">R9</text>
<text x="685.9" y="213.3">10k</text>
<text x="215.2" y="219.6">LED1</text>
<text x="310.5" y="219.6">LED2</text>
<text x="569.7" y="218.6">LED-0603_R</text>
<text x="71.6" y="225.7">U7</text>
<text x="199.6" y="227">1k</text>
<text x="199.6" y="223.8">R3</text>
<text x="215.2" y="222.8">LED-0603_R</text>
<text x="294.9" y="227">1k</text>
<text x="294.9" y="223.8">R2</text>
<text x="310.5" y="222.8">LED-0603_R</text>
<text x="71.6" y="228.9">ESP32 S3 SUPER MINI</text>
<text x="35.7" y="249.2">RESET</text>
<text x="86.9" y="249.2">SLEEP</text>
</g>
<g font-size="3.2" fill="#00f">
<text x="261.7" y="35.5">1</text>
<text x="51.8" y="37.2">1</text>
<text x="51.8" y="40.7">2</text>
<text x="54.3" y="38.6">GPIO5/A5/MISO</text>
<text x="123.4" y="38.6">5V</text>
<text x="125.9" y="40.7">15</text>
<text x="125.9" y="37.2">16</text>
<text x="259.2" y="36.9">SDA</text>
<text x="259.2" y="40.4">SCL</text>
<text x="261.7" y="39">2</text>
<text x="51.8" y="44.3">3</text>
<text x="51.8" y="47.8">4</text>
<text x="54.3" y="42.2">GPIO6/MOSI</text>
<text x="54.3" y="45.7">GPIO7/SS</text>
<text x="123.4" y="45.7">3V3</text>
<text x="123.4" y="42.2">GND</text>
<text x="125.9" y="47.8">13</text>
<text x="125.9" y="44.3">14</text>
<text x="259.2" y="43.9">G_NG</text>
<text x="259.2" y="47.4">3_VO</text>
<text x="261.7" y="42.5">3</text>
<text x="261.7" y="46">4</text>
<text x="51.8" y="51.3">5</text>
<text x="54.3" y="49.2">GPIO8/SDA</text>
<text x="54.3" y="52.7">GPIO9/SCL</text>
<text x="123.4" y="52.7">GPIO3/A3</text>
<text x="123.4" y="49.2">GPIO4/A4/SCK</text>
<text x="125.9" y="51.3">12</text>
<text x="259.2" y="51">V_IN</text>
<text x="261.7" y="49.6">5</text>
<text x="51.8" y="54.9">6</text>
<text x="51.8" y="58.4">7</text>
<text x="54.3" y="56.3">GPIO10</text>
<text x="54.3" y="59.8">GPIO20/RX</text>
<text x="123.4" y="59.8">GPIO1/A1</text>
<text x="123.4" y="56.3">GPIO2/A2</text>
<text x="125.9" y="58.4">10</text>
<text x="125.9" y="54.9">11</text>
<text x="183.7" y="58.7" transform="rotate(-90 183.7 58.7)">1</text>
<text x="185.1" y="56.3" transform="rotate(-90 185.1 56.3)">1</text>
<text x="187.3" y="58.7" transform="rotate(-90 187.3 58.7)">2</text>
<text x="188.7" y="56.3" transform="rotate(-90 188.7 56.3)">2</text>
<text x="190.8" y="58.7" transform="rotate(-90 190.8 58.7)">3</text>
<text x="192.2" y="56.3" transform="rotate(-90 192.2 56.3)">3</text>
<text x="194.3" y="58.7" transform="rotate(-90 194.3 58.7)">4</text>
<text x="195.7" y="56.3" transform="rotate(-90 195.7 56.3)">4</text>
<text x="197.8" y="58.7" transform="rotate(-90 197.8 58.7)">5</text>
<text x="199.2" y="56.3" transform="rotate(-90 199.2 56.3)">5</text>
<text x="201.4" y="58.7" transform="rotate(-90 201.4 58.7)">6</text>
<text x="202.8" y="56.3" transform="rotate(-90 202.8 56.3)">6</text>
<text x="51.8" y="61.9">8</text>
<text x="54.3" y="63.3">GPIO21/TX</text>
<text x="123.4" y="63.3">GPIO0/A0</text>
<text x="125.9" y="61.9">9</text>
<text x="572.1" y="72.5">4</text>
<text x="574.6" y="73.9">VCC</text>
<text x="601.4" y="73.9">BAT</text>
<text x="603.9" y="72.5">5</text>
<text x="672.5" y="72.5">1</text>
<text x="672.5" y="76">2</text>
<text x="674" y="74.3">OD</text>
<text x="674" y="77.8">CS</text>
<text x="572.1" y="83.1">8</text>
<text x="672.5" y="79.6">3</text>
<text x="674" y="81.3">OC</text>
<text x="692.5" y="81.3">TD</text>
<text x="694" y="79.6">4</text>
<text x="574.6" y="84.5">CE</text>
<text x="572.1" y="93.7">7</text>
<text x="574.6" y="95.1">CHRG</text>
<text x="601.4" y="95.1">TEMP</text>
<text x="603.9" y="93.7">1</text>
<text x="35.2" y="98.6" transform="rotate(-90 35.2 98.6)">GND</text>
<text x="38.7" y="98.6" transform="rotate(-90 38.7 98.6)">VCC</text>
<text x="42.3" y="98.6" transform="rotate(-90 42.3 98.6)">SDA</text>
<text x="45.8" y="98.6" transform="rotate(-90 45.8 98.6)">SCL</text>
<text x="65.2" y="98.6" transform="rotate(-90 65.2 98.6)">GND</text>
<text x="68.7" y="98.6" transform="rotate(-90 68.7 98.6)">VCC</text>
<text x="72.2" y="98.6" transform="rotate(-90 72.2 98.6)">SDA</text>
<text x="75.8" y="98.6" transform="rotate(-90 75.8 98.6)">SCL</text>
<text x="33.8" y="104.6" transform="rotate(-90 33.8 104.6)">1</text>
<text x="37.3" y="104.6" transform="rotate(-90 37.3 104.6)">2</text>
<text x="40.9" y="104.6" transform="rotate(-90 40.9 104.6)">3</text>
<text x="44.4" y="104.6" transform="rotate(-90 44.4 104.6)">4</text>
<text x="63.8" y="104.6" transform="rotate(-90 63.8 104.6)">1</text>
<text x="67.3" y="104.6" transform="rotate(-90 67.3 104.6)">2</text>
<text x="70.8" y="104.6" transform="rotate(-90 70.8 104.6)">3</text>
<text x="74.4" y="104.6" transform="rotate(-90 74.4 104.6)">4</text>
<text x="489.1" y="106">A5</text>
<text x="489.1" y="102.5">B9</text>
<text x="492.3" y="107.8">CC1</text>
<text x="492.3" y="104.2">VBUS</text>
<text x="511.5" y="107.4">EH</text>
<text x="513.9" y="106">7</text>
<text x="572.1" y="104.2">6</text>
<text x="574.6" y="105.7">STDBY</text>
<text x="601.4" y="105.7">PROG</text>
<text x="603.9" y="104.2">2</text>
<text x="103.4" y="111.3">DQ</text>
<text x="104.9" y="109.5">2</text>
<text x="489.1" y="113.1">A9</text>
<text x="489.1" y="109.5">B5</text>
<text x="492.3" y="111.3">CC2</text>
<text x="492.3" y="114.8">VBUS</text>
<text x="587.7" y="116.9" transform="rotate(-90 587.7 116.9)">3</text>
<text x="589.1" y="114.5" transform="rotate(-90 589.1 114.5)">GND</text>
<text x="344.4" y="121.9">1</text>
<text x="344.4" y="125.4">2</text>
<text x="345.9" y="123.6">3V3</text>
<text x="344.4" y="128.9">3</text>
<text x="345.9" y="127.2">GND</text>
<text x="345.9" y="130.7">DO</text>
<text x="344.4" y="132.5">4</text>
<text x="345.9" y="134.2">AO</text>
<text x="243.7" y="151.9">6</text>
<text x="262" y="155.4">7</text>
<text x="69.1" y="157.5" transform="rotate(-90 69.1 157.5)">B-</text>
<text x="70.5" y="160" transform="rotate(-90 70.5 160)">B-</text>
<text x="77.5" y="160" transform="rotate(-90 77.5 160)">B+</text>
<text x="83.2" y="157.5" transform="rotate(-90 83.2 157.5)">B+</text>
<text x="243.7" y="158.9">5</text>
<text x="57.1" y="162.5">TX</text>
<text x="59.5" y="163.9">TX</text>
<text x="86.4" y="163.9">5V</text>
<text x="88.8" y="162.5">5V</text>
<text x="57.1" y="169.5">RX</text>
<text x="59.5" y="170.9">RX</text>
<text x="86.4" y="170.9">GND</text>
<text x="88.8" y="169.5">GND</text>
<text x="57.1" y="176.6">1</text>
<text x="59.5" y="178">1</text>
<text x="86.4" y="178">3V3</text>
<text x="88.8" y="176.6">3V3</text>
<text x="57.1" y="183.6">2</text>
<text x="59.5" y="185">2</text>
<text x="86.4" y="185">(MISO)13</text>
<text x="88.8" y="183.6">13</text>
<text x="57.1" y="190.7">3</text>
<text x="88.8" y="190.7">12</text>
<text x="549" y="190.7">1</text>
<text x="570.5" y="190.7">5</text>
<text x="57.1" y="197.7">4</text>
<text x="59.5" y="192.1">3</text>
<text x="86.4" y="192.1">(SCLK)12</text>
<text x="88.8" y="197.7">11</text>
<text x="498.1" y="194.2">1</text>
<text x="498.1" y="197.7">2</text>
<text x="500.5" y="195.6">VCC</text>
<text x="549" y="197.7">3</text>
<text x="550.5" y="192.4">VIN</text>
<text x="569.1" y="192.4">VOUT</text>
<text x="570.5" y="197.7">4</text>
<text x="59.5" y="199.1">4</text>
<text x="86.4" y="199.1">(MOSI)11</text>
<text x="500.5" y="199.1">GND</text>
<text x="550.5" y="199.5">EN</text>
<text x="569.1" y="199.5">NC</text>
<text x="57.1" y="204.8">5</text>
<text x="59.5" y="206.2">5</text>
<text x="86.4" y="206.2">(CS0)10</text>
<text x="88.8" y="204.8">10</text>
<text x="57.1" y="211.8">6</text>
<text x="59.5" y="213.3">6</text>
<text x="86.4" y="213.3">9</text>
<text x="88.8" y="211.8">9</text>
<text x="57.1" y="218.9">7</text>
<text x="59.5" y="220.3">7</text>
<text x="86.4" y="220.3">8</text>
<text x="88.8" y="218.9">8</text>
</g>
<g font-size="3.2">
<text x="500.2" y="72.5">1</text>
<text x="510.4" y="72.5">2</text>
<text x="692.5" y="74.3">GND</text>
<text x="694" y="72.5">6</text>
<text x="489.1" y="99">B12</text>
<text x="492.3" y="100.7">GND</text>
<text x="104.9" y="113.1">1</text>
<text x="103.4" y="114.8">GND</text>
<text x="489.1" y="116.6">A12</text>
<text x="492.3" y="118.4">GND</text>
<text x="178.8" y="160.3">S Probe</text>
<text x="178.8" y="163.9">GND</text>
<text x="252.5" y="164.9" transform="rotate(-90 252.5 164.9)">4</text>
<text x="595.4" y="185.4">1</text>
<text x="605.6" y="185.4">2</text>
<text x="549" y="194.2">2</text>
<text x="550.5" y="196">GND</text>
<text x="36.3" y="252.4">1</text>
<text x="46.5" y="252.4">2</text>
<text x="87.4" y="252.4">1</text>
<text x="97.6" y="252.4">2</text>
</g>
<g font-size="3.2" fill="#f00">
<text x="692.5" y="77.8">VDD</text>
<text x="694" y="76">5</text>
<text x="103.4" y="107.8">VDD</text>
<text x="104.9" y="106">3</text>
<text x="252.5" y="146.6" transform="rotate(-90 252.5 146.6)">8</text>
</g>
</svg>
